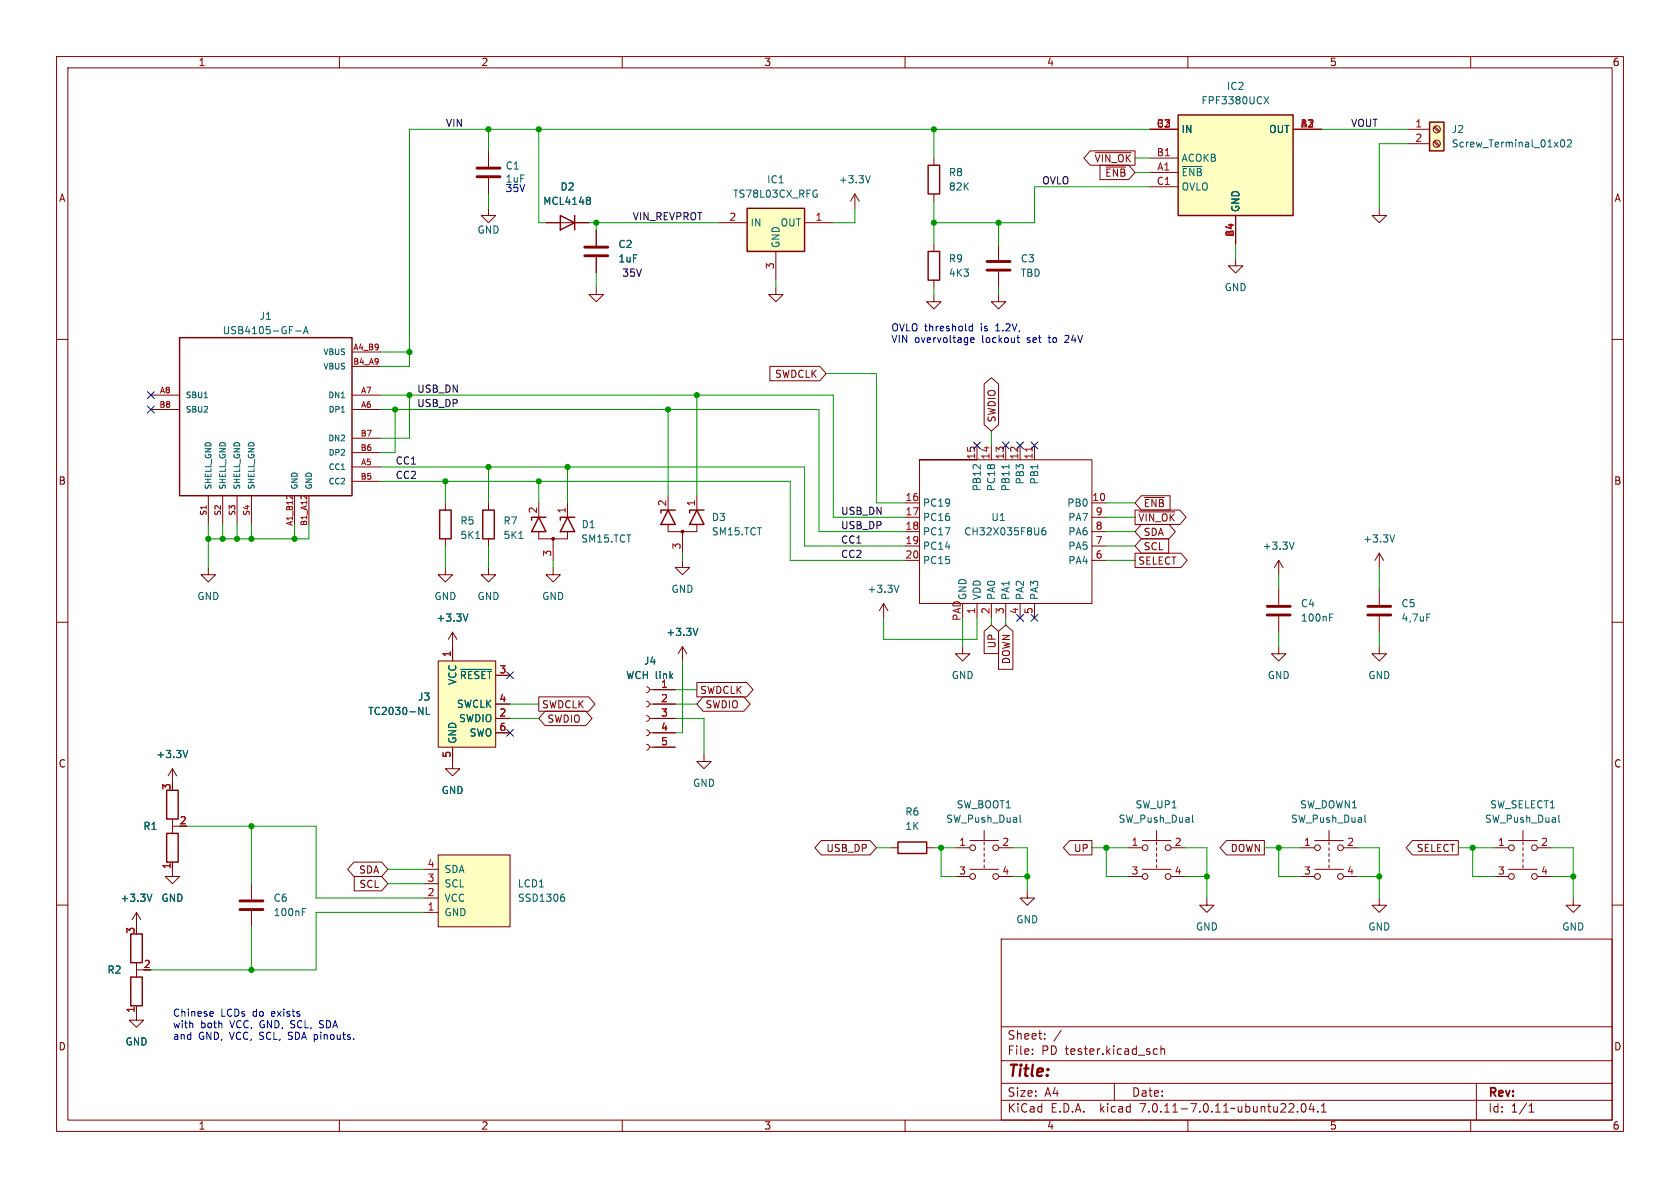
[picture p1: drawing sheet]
<svg xmlns="http://www.w3.org/2000/svg" width="297mm" height="210mm" viewBox="0 0 297 210" stroke-linecap="round" stroke-linejoin="round" font-family="sans-serif">
<g fill="none" stroke="#840000" stroke-width=".18">
<path d="M10 10h277v190h-277zM12 12h273v186h-273zM60 10v2M110 10v2M160 10v2M210 10v2M260 10v2M86.4 36.8v1.3h1.2l-1.2 1.3-1.3-1.3h1.3M86.4 26.7v2.8M86.4 31.5v2.8M96.5 39.4h7.6M127 39.4h5.1"/>
<path d="M142.2 39.4h5.1M151.1 34.3l-.7 1.3M151.1 34.3v2.5M151.1 34.3l.8 1.3M165.1 27.9v1.3M165.1 34.3v1.3M192.7 26.7h8v2.5h-8l-1.1-1.3zM193.6 27h6.4M194.5 29.2h5l1.2 1.3-1.2 1.3h-5zM195.5 29.5h3.5M203.2 30.5h5.1M203.2 22.9h5.1"/>
<path d="M203.2 27.9h5.1M203.2 33h5.1M218.4 38.1v5.1M228.6 22.9h5.1M243.8 36.8v1.3h1.3l-1.3 1.3-1.2-1.3h1.2M248.9 22.9h3.8M248.9 25.4h3.8M253.5 25.1l.8 .8M253.5 22.5l.8 .9M253.6 24.9l.9 .8M253.6 22.4l.9 .8M10 60h2"/>
<path d="M105.4 50.8v1.3h1.3l-1.3 1.2-1.3-1.2h1.3M105.4 40.6v2.8M105.4 45.5v2.8M137.2 50.8v1.3h1.2l-1.2 1.2-1.3-1.2h1.3M137.2 44.5v5M165.1 52.1v1.2h1.3l-1.3 1.3-1.3-1.3h1.3M165.1 43.2v1.3M165.1 49.5v1.3M176.5 52.1v1.2h1.3l-1.3 1.3-1.2-1.3h1.2M176.5 43.2v2.8M176.5 48v2.8M218.4 45.7v1.3h1.3l-1.3 1.3-1.2-1.3h1.2"/>
<path d="M285 60h2M26.7 72.4h5M26.7 69.9h5M62.2 62.2h5.1M62.2 72.4h5.1M62.2 69.9h5.1M62.2 64.8h5.1M62.2 77.5h5.1M136.1 64.8h8.8l1.1 1.2-1.1 1.3h-8.8zM172.7 78.7v2.6h-10.1v25.4h30.4v-25.4h-30.4M174 67.9l1.3-1.1 1.2 1.1v7.2l-1.2 1.1-1.3-1.1zM175.3 78.7v2.6"/>
<path d="M177.8 78.7v2.6M180.3 78.7v2.6M182.9 78.7v2.6M36.8 87.6v5.1M39.4 87.6v5.1M41.9 87.6v5.1M44.4 87.6v5.1M52.1 87.6v5.1M54.6 87.6v5.1M62.2 82.6h5.1M62.2 85.1h5.1M62.2 80h5.1"/>
<path d="M78.7 88.9v1.3M78.7 95.3v1.2M86.4 88.9v1.3M86.4 95.3v1.2M95.2 94v1.3h5.1v-1.3M95.2 88.9v2.5M97.8 95.3v3.8M100.3 88.9v2.5M118.1 92.7v1.3h5.1v-1.3M118.1 87.6v2.6M120.6 99.1v1.2h1.3l-1.3 1.3-1.2-1.3h1.2M120.6 94v3.8"/>
<path d="M123.2 87.6v2.6M160 88.9h2.6M160 91.4h2.6M160 94h2.6M160 96.5h2.6M160 99.1h2.6M193 88.9h2.6M193 91.4h2.6M193 94h2.6M193 96.5h2.6M193 99.1h2.6M200.7 97.8h8.1l1.1 1.3-1.1 1.2h-8.1z"/>
<path d="M200.7 90.2h7.9l1.1 1.2-1.1 1.3h-7.9zM201.4 90.5h6.3M201.8 95.2h4.8v2.6h-4.8l-1.1-1.3zM201.8 92.7h4.9l1.1 1.3-1.1 1.3h-4.9l-1.1-1.3zM201.8 87.6h5.1v2.6h-5.1l-1.1-1.3zM202.3 87.9h3.5M226.1 99.1l-.8 1.2M226.1 99.1v2.5M226.1 99.1l.7 1.2M243.8 97.8l-.7 1.3M243.8 97.8v2.5M243.8 97.8l.8 1.3"/>
<path d="M10 110h2M36.8 100.3v1.3h1.3l-1.3 1.3-1.2-1.3h1.2M77.5 116.8h10.1v15.3h-10.1zM78.7 100.3v1.3h1.3l-1.3 1.3-1.2-1.3h1.2M80 111.8l-.8 1.2M80 111.8v5M80 111.8l.8 1.2M86.4 100.3v1.3h1.2l-1.2 1.3-1.3-1.3h1.3M87.6 119.4h2.6M97.8 100.3v1.3h1.3l-1.3 1.3-1.3-1.3h1.3M120.6 114.3l.8 1.3M120.6 114.3v2.5"/>
<path d="M120.6 114.3l-.7 1.3M156.2 106.7l-.8 1.3M156.2 106.7v2.5M156.2 106.7l.8 1.3M170.2 114.3v1.3h1.2l-1.2 1.2-1.3-1.2h1.3M172.7 106.7v2.5M174 111.6l1.3-1.1 1.2 1.1v3.9h-2.5zM175.3 106.7v2.5M176.5 111.6l1.3-1.1 1.3 1.1v6.7h-2.6zM177.8 106.7v2.5M180.3 106.7v2.5M182.9 106.7v2.5"/>
<path d="M226.1 114.3v1.3h1.2l-1.2 1.2-1.3-1.2h1.3M226.1 104.1v2.8M226.1 109v2.8M243.8 114.3v1.3h1.3l-1.3 1.2-1.2-1.2h1.2M243.8 104.1v2.8M243.8 109v2.8M285 110h2M30.5 135.9l-.8 1.3M30.5 135.9v2.5M30.5 135.9l.7 1.3M80 132.1v3.8h1.3l-1.3 1.3-1.3-1.3h1.3M87.6 129.5h2.6"/>
<path d="M87.6 127h2.6M87.6 124.5h2.6M95.2 123.2h8.9l1.1 1.3-1.1 1.2h-8.9zM96.4 125.7h7.2l1.1 1.3-1.1 1.3h-7.2l-1.2-1.3zM114.3 131.6l.4 .1 .1 .4-.2 .4-.3 .1M114.3 129l.4 .2 .1 .4-.2 .3-.3 .1M114.3 126.5l.4 .1 .1 .4-.2 .4-.3 .1M114.3 124l.4 .1 .1 .4-.2 .3-.3 .2M114.3 121.4l.4 .2 .1 .3-.2 .4-.3 .1M114.8 132.1h4.6M114.8 129.5h4.6M114.8 127h4.6"/>
<path d="M114.8 124.5h4.6M114.8 121.9h4.6M123.2 120.6h8.8l1.1 1.3-1.1 1.3h-8.8zM124.3 123.2h7.2l1.1 1.3-1.1 1.2h-7.2l-1.1-1.2zM124.5 133.4v1.2h-1.3l1.3 1.3 1.2-1.3h-1.2M10 160h2M30.5 152.4v2.5h1.2l-1.2 1.3-1.3-1.3h1.3M30.5 146.1h2.5M30.5 144.8v2.5M44.4 156.2v2.8M62.6 152.4h4.9l1.1 1.3-1.1 1.2h-4.9l-1.1-1.2zM62.6 154.9h4.9l1.1 1.3-1.1 1.3h-4.9z"/>
<path d="M74.9 153.7h2.6M74.9 158.8h2.6M74.9 156.2h2.6M77.5 151.1h12.7v12.7h-12.7zM145.2 148.6h8.6l1.1 1.3-1.1 1.2h-8.6l-1.1-1.2zM157.5 149.9h1.2M163.8 149.9h1.3M168.9 149.9h2.5M168.9 154.9h2.5M171.4 153.7h5.1M171.4 148.6h5.1M174 146.8v1.8"/>
<path d="M174 148.8v.6M174 149.9v.5M174 150.9v.5M174 151.9v.5M174 152.9v.5M176.5 149.9h2.6M176.5 154.9h2.6M181.6 157.5v1.3h1.3l-1.3 1.2-1.3-1.2h1.3M189.1 148.6h3.9v2.5h-3.9l-1.1-1.2zM199.4 149.9h2.5M199.4 154.9h2.5M201.9 153.7h5.1"/>
<path d="M201.9 148.6h5.1M204.5 146.8v1.8M204.5 148.8v.6M204.5 149.9v.5M204.5 150.9v.5M204.5 151.9v.5M204.5 152.9v.5M207 149.9h2.5M207 154.9h2.5M213.4 158.8v1.2h1.2l-1.2 1.3-1.3-1.3h1.3M216.8 148.6h6.7v2.5h-6.7l-1.1-1.2zM229.9 149.9h2.5"/>
<path d="M229.9 154.9h2.5M232.4 153.7h5.1M232.4 148.6h5.1M234.9 146.8v1.8M234.9 148.8v.6M234.9 149.9v.5M234.9 150.9v.5M234.9 151.9v.5M234.9 152.9v.5M237.5 149.9h2.5M237.5 154.9h2.5M243.8 158.8v1.2h1.3l-1.3 1.3-1.2-1.3h1.2"/>
<path d="M249.7 148.6h8.1v2.5h-8.1l-1.1-1.2zM264.2 149.9h2.5M264.2 154.9h2.5M266.7 153.7h5.1M266.7 148.6h5.1M269.2 146.8v1.8M269.2 148.8v.6M269.2 149.9v.5M269.2 150.9v.5M269.2 151.9v.5M269.2 152.9v.5M271.8 149.9h2.5"/>
<path d="M271.8 154.9h2.5M278.1 158.8v1.2h1.3l-1.3 1.3-1.2-1.3h1.2M285 160h2M24.1 177.8v2.5h1.3l-1.3 1.3-1.2-1.3h1.2M24.1 161.3l-.7 1.3M24.1 161.3v2.5M24.1 161.3l.8 1.3M24.1 171.5h2.6M24.1 170.2v2.5M44.4 161v2.8M74.9 161.3h2.6M177 166h108v32h-108z"/>
<path d="M60 198v2M110 198v2M160 198v2M177 194.5h108M177 191.5h108M177 187.5h108M177 181.5h108M182.5 186.3v.1M182.5 185.5v.1M184.7 183.6v.1M184.7 182.8v.1M187.6 182.1l-1.3 2"/>
<path d="M197 191.5v3M204 186.3h.6M204 185.5h.6M205.2 185.5l.3-.1 .3 .1 .1 .9M205.2 184.9v1.5M210 198v2M229.4 196.5v.1M230.2 195.2l.2-.1a.81 .81 0 0 1 .6 .6 .81 .81 0 0 1-.3 .8l-.2 .1a.81 .81 0 0 1-.3-1.4zM231.8 195l-.3 1.1h.9M232.2 195.6v1M233 196.5v.1M233.6 196.6h.9"/>
<path d="M233.6 195.5l.4-.4v1.5M260 198v2M261 191.5v6.5M270.3 196.6h.9M270.3 195.5l.4-.4v1.5"/>
<circle cx="254" cy="25.4" r=".63"/>
<circle cx="254" cy="22.9" r=".63"/>
<circle cx="172" cy="154.9" r=".51"/>
<circle cx="172" cy="149.9" r=".51"/>
<circle cx="176" cy="154.9" r=".51"/>
<circle cx="176" cy="149.9" r=".51"/>
<circle cx="202.4" cy="154.9" r=".51"/>
<circle cx="202.4" cy="149.9" r=".51"/>
<circle cx="206.5" cy="154.9" r=".51"/>
<circle cx="206.5" cy="149.9" r=".51"/>
<circle cx="232.9" cy="149.9" r=".51"/>
<circle cx="232.9" cy="154.9" r=".51"/>
<circle cx="237" cy="154.9" r=".51"/>
<circle cx="237" cy="149.9" r=".51"/>
<circle cx="267.2" cy="154.9" r=".51"/>
<circle cx="267.2" cy="149.9" r=".51"/>
<circle cx="271.3" cy="154.9" r=".51"/>
<circle cx="271.3" cy="149.9" r=".51"/>
</g>
<g fill="none" stroke="#006464" stroke-width=".18">
<path d="M223.5 17.1l.8 1.3M224.3 17.1l-.8 1.3M104.1 34.9l.3 .2-.3 .3 .3 .3v.2l-.3 .2M144.2 34.3h.3v.4l-.3 .2M144.3 33.6l.1 .1M153.9 31.1l-.5 1.2M209 29.4h3.5M276 24.8l.2-.1a.68 .68 0 0 1 .4 .6 .68 .68 0 0 1-.4 .7l-.2-.1-.1-.4zM277.1 24.8l.5-.1 .2 .4-.8 .9h.8M52.3 58.5h.9M53.6 59l.5-1.3 .4 1.3M53.8 58.6h.6"/>
<path d="M36.1 70.3h.6M84.1 95.2h.7M91.7 95.2h.8M178.4 82.1v.8M184.8 93.3l-.4 .1a.86 .86 0 0 0 0 1.2l.4-.2 .1-.4-.2-.2h-.4l-.1 .2M228.8 95.8l-.4 1.3M246.6 94.6l-.5 1.2M81.4 118.3h5.5M82.7 108.5l-.4 1.3M123.4 111.1l-.5 1.2M158.9 103.4l-.4 1.3M235.1 108.5h.6"/>
<path d="M235.1 109.1h.4M252.2 108.5h.6M33.2 132.7l-.4 1.2M74 125l.8 1.3v-1.3M75.4 125v1.3h.6M26.9 158.1l-.5 1.2M99.4 158.5l.3 .1 .1 .2v.4l-.4 .1M99.5 158.1h.2M180.3 144.1v1.1l.2 .2M210.8 144.1v1.1l.2 .2M241.3 144.1v1.1l.2 .2M275.6 144.1v1.1l.2 .2"/>
<path d="M53.5 161.2h.4M53.5 160.6h.6"/>
</g>
<g fill="none" stroke="#840000" stroke-width=".25">
<path d="M99.1 38.1l2.5 1.3-2.5 1.2zM101.6 38.1v2.5M132.1 36.8h10.1v7.7h-10.1zM164.1 29.2h2v5.1h-2zM208.3 20.3h20.3v17.8h-20.3zM252.7 21.6h2.6v5.1h-2.6zM31.7 59.7h30.5v27.9h-30.5zM164.1 44.5h2v5h-2zM77.7 90.2h2.1v5.1h-2.1zM85.3 90.2h2.1v5.1h-2.1zM95.2 91.4l1.3 2.6h-2.5zM96.5 91.4h-2.5v.5"/>
<path d="M100.3 91.4l1.3 2.6h-2.5zM101.6 91.4h-2.5v.5M118.1 90.2l1.3 2.5h-2.6zM119.4 90.2h-2.6v.5M123.2 90.2l1.3 2.5h-2.6zM124.5 90.2h-2.6v.5M29.5 139.7h2v5.1h-2zM29.5 147.3h2v5.1h-2zM158.7 148.8h5.1v2.1h-5.1zM23.1 172.7h2v5.1h-2zM23.1 165.1h2v5.1h-2z"/>
</g>
<path d="M84.3 31.2h4.1M84.3 29.7h4.1M103.4 45.2h4M103.4 43.7h4M174.5 47.8h4.1M174.5 46.2h4.1M224 108.7h4.1M224 107.2h4.1M241.8 108.7h4.1M241.8 107.2h4.1M42.4 159.3h4.1M42.4 160.8h4.1" fill="none" stroke="#840000" stroke-width=".51"/>
<path d="M182.5 79v.8M50.8 87.6h.3M51.7 87.6v.6M53.3 87.6h.3M54.2 87.6v.6" fill="none" stroke="#a90000" stroke-width=".18"/>
<g fill="#ffffc2" stroke="#ffffc2" stroke-width=".18">
<path d="M132.1 36.8h10.1v7.7h-10.1z"/>
<path d="M208.3 20.3h20.3v17.8h-20.3z"/>
<path d="M252.7 21.6h2.6v5.1h-2.6z"/>
<path d="M77.5 151.1h12.7v12.7h-12.7z"/>
<path d="M77.5 116.8h10.1v15.3h-10.1z"/>
</g>
<g fill="#840000" stroke="#840000" stroke-width=".18">
<circle cx="120.6" cy="94" r=".25"/>
<circle cx="97.8" cy="95.2" r=".25"/>
</g>
<path d="M171.9 57.2v1.3M171.9 57.7h-.3l-.3 .2 .1 .5h.5M179.8 59.7h.5M180 59.3v1.1l.3 .1M188.4 59.3l-.2 .1M188.9 59.8l-.7 .7h.8M171.6 60.1l.6-.1v-.2l-.4-.1-.2 .2 .1 .6h.5M37.3 178.8l.4 .1v.2l-.6 .1M37.7 179.6h-.4M56.5 181.6l.1 .1M56.7 180.4l-.2 .3 .2 .3" fill="none" stroke="#0000c2" stroke-width=".18"/>
<g fill="none" stroke="#009600" stroke-width=".18">
<path d="M86.4 22.9v3.8M86.4 34.3v2.5M95.2 22.9v16.5h1.3M104.1 39.4h22.9M105.4 39.4v1.2M151.1 36.8v2.6h-3.8M165.1 22.9v5M165.1 35.6v7.6M176.5 39.4v3.8M200.7 30.5h2.5M200.7 27.9h2.5M203.2 33h-20.3v6.4h-17.8"/>
<path d="M203.2 22.9h-130.8v41.9h-5.1M233.7 22.9h15.2M248.9 25.4h-5.1v11.4M105.4 48.3v2.5M137.2 49.5v1.3M165.1 50.8v1.3M176.5 50.8v1.3M218.4 43.2v2.5M67.3 72.4h77.5v21.6h15.2M67.3 69.9h80v21.5h12.7M67.3 62.2h5.1M69.8 72.4v7.6h-2.5"/>
<path d="M72.4 69.9v7.6h-5.1M118.1 72.4v15.2M123.2 69.9v17.7M146 66h8.9v22.9h5.1M175.3 76.2v2.5M36.8 92.7v7.6M39.4 92.7v2.6M41.9 92.7v2.6M44.4 92.7v2.6M52.1 92.7v2.6M54.6 92.7v2.6h-17.8M67.3 82.6h74.9v13.9h17.8"/>
<path d="M67.3 85.1h72.4v14h20.3M78.7 85.1v3.8M78.7 96.5v3.8M86.4 82.6v6.3M86.4 96.5v3.8M95.2 85.1v3.8M97.8 99.1v1.2M100.3 82.6v6.3M120.6 97.8v1.3M195.6 96.5h5.1M195.6 91.4h5.1M195.6 99.1h5.1"/>
<path d="M195.6 94h5.1M195.6 88.9h5.1M120.6 116.8v12.7h-1.2M156.2 109.2v3.8h16.5v-3.8M170.2 109.2v5.1M175.3 109.2v1.3M177.8 109.2v1.3M226.1 101.6v2.5M226.1 111.8v2.5M243.8 100.3v3.8M243.8 111.8v2.5M90.2 127h5"/>
<path d="M90.2 124.5h5M119.4 127h5.1v6.4M119.4 124.5h3.8M119.4 121.9h3.8M33 146.1h22.9v12.7h19M44.4 146.1v10.1M68.6 156.2h6.3M68.6 153.7h6.3M154.9 149.9h2.6M165.1 149.9h3.8M166.4 149.9v5h2.5M179.1 149.9h2.5v7.6"/>
<path d="M179.1 154.9h2.5M193 149.9h6.4M195.6 149.9v5h3.8M209.5 149.9h3.9v8.9M209.5 154.9h3.9M223.5 149.9h6.4M226.1 149.9v5h3.8M240 149.9h3.8v8.9M240 154.9h3.8M257.8 149.9h6.4M260.3 149.9v5h3.9M274.3 149.9h3.8v8.9"/>
<path d="M274.3 154.9h3.8M44.4 163.8v7.7M74.9 161.3h-19v10.2h-29.2"/>
</g>
<g fill="none" stroke="#000084" stroke-width=".18">
<path d="M26.1 69.2l1.2 1.3M26.1 71.8l1.2 1.2M27.3 69.2l-1.2 1.3M27.3 71.8l-1.2 1.2M172.1 78.1l1.2 1.2M173.3 78.1l-1.2 1.2M177.2 78.1l1.2 1.2M178.4 78.1l-1.2 1.2M179.7 78.1l1.2 1.2M180.9 78.1l-1.2 1.2M182.3 78.1l1.2 1.2M183.5 78.1l-1.2 1.2"/>
<path d="M89.6 118.8l1.2 1.2M90.8 118.8l-1.2 1.2M179.7 108.6l1.2 1.2M180.9 108.6l-1.2 1.2M182.3 108.6l1.2 1.2M183.5 108.6l-1.2 1.2M89.6 128.9l1.2 1.2M90.8 128.9l-1.2 1.2"/>
</g>
<g fill="#009600" stroke="#009600" stroke-width=".18">
<circle cx="39.4" cy="95.3" r=".46"/>
<circle cx="36.8" cy="95.3" r=".46"/>
<circle cx="86.4" cy="82.6" r=".46"/>
<circle cx="95.2" cy="85.1" r=".46"/>
<circle cx="118.1" cy="72.4" r=".46"/>
<circle cx="100.3" cy="82.6" r=".46"/>
<circle cx="105.4" cy="39.4" r=".46"/>
<circle cx="123.2" cy="69.9" r=".46"/>
<circle cx="95.2" cy="22.9" r=".46"/>
<circle cx="86.4" cy="22.9" r=".46"/>
<circle cx="69.8" cy="72.4" r=".46"/>
<circle cx="72.4" cy="69.9" r=".46"/>
<circle cx="44.4" cy="95.3" r=".46"/>
<circle cx="52.1" cy="95.3" r=".46"/>
<circle cx="41.9" cy="95.3" r=".46"/>
<circle cx="72.4" cy="62.2" r=".46"/>
<circle cx="78.7" cy="85.1" r=".46"/>
<circle cx="44.4" cy="171.5" r=".46"/>
<circle cx="44.4" cy="146.1" r=".46"/>
<circle cx="176.5" cy="39.4" r=".46"/>
<circle cx="260.3" cy="149.9" r=".46"/>
<circle cx="213.4" cy="154.9" r=".46"/>
<circle cx="278.1" cy="154.9" r=".46"/>
<circle cx="243.8" cy="154.9" r=".46"/>
<circle cx="226.1" cy="149.9" r=".46"/>
<circle cx="165.1" cy="22.9" r=".46"/>
<circle cx="165.1" cy="39.4" r=".46"/>
<circle cx="195.6" cy="149.9" r=".46"/>
<circle cx="181.6" cy="154.9" r=".46"/>
<circle cx="166.4" cy="149.9" r=".46"/>
</g>
<text font-size="2.8" fill="#840000" x="178" y="190.9">Title:</text>
<g font-size="2.1" fill="#840000">
<text x="178" y="184">Sheet:</text>
<text x="178" y="186.7">File:</text>
<text x="184.1" y="186.7">PD tester.kicad_sch</text>
<text x="178" y="196.9">KiCad</text>
<text x="178" y="194.1">Size:</text>
<text x="184.7" y="194.1">A4</text>
<text x="185.7" y="196.9">E.D.A.</text>
<text x="194.6" y="196.9">kicad</text>
<text x="200" y="194.1">Date:</text>
<text x="201.8" y="196.9">7.0.11-7.0.11~ubuntu22.04.1</text>
<text x="263" y="194.3">Rev:</text>
<text x="263" y="196.9">Id:</text>
<text x="267.1" y="196.9">1/1</text>
</g>
<g font-size="1.8" fill="#840000">
<text x="35" y="11.9">1</text>
<text x="85" y="11.9">2</text>
<text x="135" y="11.9">3</text>
<text x="185" y="11.9">4</text>
<text x="235" y="11.9">5</text>
<text x="285" y="11.9">6</text>
<text x="193.4" y="28.9">~{VIN_OK}</text>
<text x="10.3" y="35.9">A</text>
<text x="195.3" y="31.4">~{ENB}</text>
<text x="285.3" y="35.9">A</text>
<text x="136.9" y="67">SWDCLK</text>
<text x="176.2" y="74.8" transform="rotate(-90 176.2 74.8)">SWDIO</text>
<text x="10.3" y="85.9">B</text>
<text x="202.1" y="89.9">~{ENB}</text>
<text x="285.3" y="85.9">B</text>
<text x="201.1" y="92.4">~{VIN_OK}</text>
<text x="202.1" y="94.9">SDA</text>
<text x="201.1" y="100">SELECT</text>
<text x="202.1" y="97.5">SCL</text>
<text x="176.2" y="114.7" transform="rotate(-90 176.2 114.7)">UP</text>
<text x="178.8" y="117.5" transform="rotate(-90 178.8 117.5)">DOWN</text>
<text x="95.7" y="125.4">SWDCLK</text>
<text x="123.7" y="122.9">SWDCLK</text>
<text x="124.6" y="125.4">SWDIO</text>
<text x="96.7" y="128">SWDIO</text>
<text x="10.3" y="135.9">C</text>
<text x="285.3" y="135.9">C</text>
<text x="63.4" y="154.6">SDA</text>
<text x="146" y="150.8">USB_DP</text>
<text x="189.8" y="150.8">UP</text>
<text x="217.5" y="150.8">DOWN</text>
<text x="250.4" y="150.8">SELECT</text>
<text x="63.4" y="157.2">SCL</text>
<text x="10.3" y="185.9">D</text>
<text x="285.3" y="185.9">D</text>
<text x="35" y="199.9">1</text>
<text x="85" y="199.9">2</text>
<text x="135" y="199.9">3</text>
<text x="185" y="199.9">4</text>
<text x="235" y="199.9">5</text>
<text x="285" y="199.9">6</text>
</g>
<g font-size="1.8" fill="#006464">
<text x="216.8" y="16.1">IC2</text>
<text x="208.8" y="23.7">IN</text>
<text x="212.3" y="18.6">FPF3380UCX</text>
<text x="224.3" y="23.7">OUT</text>
<text x="256.6" y="23.7">J2</text>
<text x="208.8" y="28.8">ACOKB</text>
<text x="256.6" y="26.3">Screw_Terminal_01x02</text>
<text x="89.3" y="30.2">C1</text>
<text x="99" y="33.9">D2</text>
<text x="129.5" y="35.2">TS78L03CX_RFG</text>
<text x="135.5" y="32.6">IC1</text>
<text x="148.2" y="32.6">+3.3V</text>
<text x="167.6" y="31.3">R8</text>
<text x="167.6" y="33.9">82K</text>
<text x="208.8" y="31.3">~{ENB}</text>
<text x="208.8" y="33.9">OVLO</text>
<text x="84.3" y="41.5">GND</text>
<text x="95.9" y="36.4">MCL4148</text>
<text x="132.6" y="40.2">IN</text>
<text x="137.9" y="40.2">OUT</text>
<text x="219.3" y="37.6" transform="rotate(-90 219.3 37.6)">GND</text>
<text x="109.2" y="44">C2</text>
<text x="109.2" y="46.6">1uF</text>
<text x="138" y="43.9" transform="rotate(-90 138 43.9)">GND</text>
<text x="167.6" y="46.6">R9</text>
<text x="180.3" y="46.6">C3</text>
<text x="167.6" y="49.1">4K3</text>
<text x="180.3" y="49.1">TBD</text>
<text x="216.4" y="51.7">GND</text>
<text x="39.3" y="59.3">USB4105-GF-A</text>
<text x="45.8" y="56.7">J1</text>
<text x="163.1" y="89.8">PC19</text>
<text x="173.6" y="87" transform="rotate(-90 173.6 87)">PB12</text>
<text x="176.1" y="87" transform="rotate(-90 176.1 87)">PC18</text>
<text x="178.7" y="87" transform="rotate(-90 178.7 87)">PB11</text>
<text x="181.2" y="85.7" transform="rotate(-90 181.2 85.7)">PB3</text>
<text x="183.7" y="85.7" transform="rotate(-90 183.7 85.7)">PB1</text>
<text x="188.6" y="89.8">PB0</text>
<text x="81.3" y="92.9">R5</text>
<text x="81.3" y="95.5">5K1</text>
<text x="88.9" y="92.9">R7</text>
<text x="88.9" y="95.5">5K1</text>
<text x="102.7" y="93.6">D1</text>
<text x="125.7" y="92.3">D3</text>
<text x="125.7" y="94.8">SM15.TCT</text>
<text x="163.1" y="92.3">PC16</text>
<text x="163.1" y="94.8">PC17</text>
<text x="170.4" y="94.8">CH32X035F8U6</text>
<text x="175.2" y="92.3">U1</text>
<text x="188.8" y="94.8">PA6</text>
<text x="188.8" y="92.3">PA7</text>
<text x="102.7" y="96.1">SM15.TCT</text>
<text x="163.1" y="97.4">PC14</text>
<text x="163.1" y="99.9">PC15</text>
<text x="188.8" y="99.9">PA4</text>
<text x="188.8" y="97.4">PA5</text>
<text x="223.1" y="97.4">+3.3V</text>
<text x="240.9" y="96.1">+3.3V</text>
<text x="34.8" y="106.3">GND</text>
<text x="76.7" y="106.3">GND</text>
<text x="84.3" y="106.3">GND</text>
<text x="95.8" y="106.3">GND</text>
<text x="118.6" y="105">GND</text>
<text x="153.3" y="105">+3.3V</text>
<text x="171" y="106.2" transform="rotate(-90 171 106.2)">GND</text>
<text x="173.6" y="106.2" transform="rotate(-90 173.6 106.2)">VDD</text>
<text x="176.1" y="106.2" transform="rotate(-90 176.1 106.2)">PA0</text>
<text x="178.7" y="106.2" transform="rotate(-90 178.7 106.2)">PA1</text>
<text x="181.2" y="106.2" transform="rotate(-90 181.2 106.2)">PA2</text>
<text x="183.7" y="106.2" transform="rotate(-90 183.7 106.2)">PA3</text>
<text x="229.9" y="107.5">C4</text>
<text x="247.7" y="107.5">C5</text>
<text x="77.1" y="110.1">+3.3V</text>
<text x="117.7" y="112.6">+3.3V</text>
<text x="229.9" y="110.1">100nF</text>
<text x="247.7" y="110.1">4,7uF</text>
<text x="113.7" y="117.7">J4</text>
<text x="73.8" y="124.1">J3</text>
<text x="80.7" y="125.3">SWCLK</text>
<text x="80.9" y="121.2" transform="rotate(-90 80.9 121.2)">VCC</text>
<text x="81.2" y="120.2">~{RESET}</text>
<text x="110.6" y="120.2">WCH link</text>
<text x="168.1" y="120.2">GND</text>
<text x="224" y="120.2">GND</text>
<text x="241.8" y="120.2">GND</text>
<text x="65" y="126.6">TC2030-NL</text>
<text x="80.9" y="131.6" transform="rotate(-90 80.9 131.6)">GND</text>
<text x="81.1" y="127.9">SWDIO</text>
<text x="82.9" y="130.4">SWO</text>
<text x="27.5" y="134.2">+3.3V</text>
<text x="78" y="140.6">GND</text>
<text x="122.4" y="139.3">GND</text>
<text x="169" y="143.1">SW_BOOT1</text>
<text x="200.6" y="143.1">SW_UP1</text>
<text x="229.7" y="143.1">SW_DOWN1</text>
<text x="263.3" y="143.1">SW_SELECT1</text>
<text x="25.2" y="146.9">R1</text>
<text x="159.9" y="144.4">R6</text>
<text x="159.9" y="146.9">1K</text>
<text x="167.2" y="145.6">SW_Push_Dual</text>
<text x="197.7" y="145.6">SW_Push_Dual</text>
<text x="228.1" y="145.6">SW_Push_Dual</text>
<text x="262.4" y="145.6">SW_Push_Dual</text>
<text x="78.5" y="154.5">SDA</text>
<text x="21.2" y="159.6">+3.3V</text>
<text x="28.4" y="159.6">GND</text>
<text x="48.3" y="159.6">C6</text>
<text x="78.5" y="159.6">VCC</text>
<text x="78.5" y="157.1">SCL</text>
<text x="91.4" y="157.1">LCD1</text>
<text x="91.4" y="159.6">SSD1306</text>
<text x="48.3" y="162.2">100nF</text>
<text x="78.5" y="162.2">GND</text>
<text x="179.6" y="163.4">GND</text>
<text x="211.3" y="164.7">GND</text>
<text x="241.8" y="164.7">GND</text>
<text x="276.1" y="164.7">GND</text>
<text x="18.9" y="172.3">R2</text>
<text x="22.1" y="185">GND</text>
</g>
<g font-size="1.8" fill="#0f0f0f">
<text x="78.7" y="22.5">VIN</text>
<text x="238.8" y="22.5">VOUT</text>
<text x="184.1" y="32.7">OVLO</text>
<text x="111.8" y="39">VIN_REVPROT</text>
<text x="73.7" y="69.5">USB_DN</text>
<text x="73.7" y="72">USB_DP</text>
<text x="69.8" y="82.2">CC1</text>
<text x="69.8" y="84.7">CC2</text>
<text x="148.6" y="93.6">USB_DP</text>
<text x="148.6" y="91.1">USB_DN</text>
<text x="148.6" y="96.2">CC1</text>
<text x="148.6" y="98.7">CC2</text>
</g>
<g font-size="1.8" fill="#a90000">
<text x="204.4" y="22.6">B3</text>
<text x="205.7" y="22.6">3</text>
<text x="229.8" y="22.6">B2</text>
<text x="231.1" y="22.6">3</text>
<text x="250.1" y="22.6">1</text>
<text x="204.4" y="27.7">B1</text>
<text x="250.1" y="25.1">2</text>
<text x="204.4" y="32.8">C1</text>
<text x="204.5" y="30.2">A1</text>
<text x="128.8" y="39.1">2</text>
<text x="144.1" y="39.1">1</text>
<text x="218.2" y="42" transform="rotate(-90 218.2 42)">B4</text>
<text x="136.9" y="47.7" transform="rotate(-90 136.9 47.7)">3</text>
<text x="172.5" y="81.3" transform="rotate(-90 172.5 81.3)">15</text>
<text x="175" y="81.3" transform="rotate(-90 175 81.3)">14</text>
<text x="177.5" y="81.3" transform="rotate(-90 177.5 81.3)">13</text>
<text x="180.1" y="81.3" transform="rotate(-90 180.1 81.3)">12</text>
<text x="182.6" y="81.3" transform="rotate(-90 182.6 81.3)">11</text>
<text x="117.9" y="89.6" transform="rotate(-90 117.9 89.6)">2</text>
<text x="122.9" y="89.6" transform="rotate(-90 122.9 89.6)">1</text>
<text x="160" y="88.6">16</text>
<text x="193" y="88.6">10</text>
<text x="95" y="90.9" transform="rotate(-90 95 90.9)">2</text>
<text x="100.1" y="90.9" transform="rotate(-90 100.1 90.9)">1</text>
<text x="160" y="91.2">17</text>
<text x="160" y="93.7">18</text>
<text x="193.6" y="93.7">8</text>
<text x="193.6" y="91.2">9</text>
<text x="97.5" y="98.5" transform="rotate(-90 97.5 98.5)">3</text>
<text x="120.4" y="97.2" transform="rotate(-90 120.4 97.2)">3</text>
<text x="160" y="96.3">19</text>
<text x="160" y="98.8">20</text>
<text x="193.6" y="98.8">6</text>
<text x="193.6" y="96.3">7</text>
<text x="169.9" y="109.9" transform="rotate(-90 169.9 109.9)">PAD</text>
<text x="172.5" y="108.7" transform="rotate(-90 172.5 108.7)">1</text>
<text x="175" y="108.7" transform="rotate(-90 175 108.7)">2</text>
<text x="177.5" y="108.7" transform="rotate(-90 177.5 108.7)">3</text>
<text x="180.1" y="108.7" transform="rotate(-90 180.1 108.7)">4</text>
<text x="182.6" y="108.7" transform="rotate(-90 182.6 108.7)">5</text>
<text x="79.8" y="116.3" transform="rotate(-90 79.8 116.3)">1</text>
<text x="88.2" y="119.1">3</text>
<text x="88.2" y="124.2">4</text>
<text x="116.8" y="121.7">1</text>
<text x="116.8" y="124.2">2</text>
<text x="88.2" y="126.7">2</text>
<text x="88.2" y="129.3">6</text>
<text x="116.8" y="126.7">3</text>
<text x="116.8" y="129.3">4</text>
<text x="116.8" y="131.8">5</text>
<text x="79.8" y="134.1" transform="rotate(-90 79.8 134.1)">5</text>
<text x="30.2" y="139.8" transform="rotate(-90 30.2 139.8)">3</text>
<text x="31.7" y="145.8">2</text>
<text x="169.5" y="149.6">1</text>
<text x="177.1" y="149.6">2</text>
<text x="200" y="149.6">1</text>
<text x="207.6" y="149.6">2</text>
<text x="230.4" y="149.6">1</text>
<text x="238.1" y="149.6">2</text>
<text x="264.7" y="149.6">1</text>
<text x="272.3" y="149.6">2</text>
<text x="30.2" y="153.7" transform="rotate(-90 30.2 153.7)">1</text>
<text x="75.5" y="156">3</text>
<text x="75.5" y="153.4">4</text>
<text x="169.5" y="154.7">3</text>
<text x="177.1" y="154.7">4</text>
<text x="200" y="154.7">3</text>
<text x="207.6" y="154.7">4</text>
<text x="230.4" y="154.7">3</text>
<text x="238.1" y="154.7">4</text>
<text x="264.7" y="154.7">3</text>
<text x="272.3" y="154.7">4</text>
<text x="75.5" y="161">1</text>
<text x="75.5" y="158.5">2</text>
<text x="23.9" y="165.2" transform="rotate(-90 23.9 165.2)">3</text>
<text x="25.3" y="171.2">2</text>
<text x="23.9" y="179.1" transform="rotate(-90 23.9 179.1)">1</text>
</g>
<g font-size="1.8" fill="#0000c2">
<text x="89.3" y="34">35V</text>
<text x="89.3" y="32.5">1uF</text>
<text x="157.5" y="58.7">OVLO threshold</text>
<text x="173.5" y="58.7">is</text>
<text x="176.3" y="58.7">1.2V,</text>
<text x="157.5" y="60.7">VIN</text>
<text x="161.7" y="60.7">overvoltage</text>
<text x="173.7" y="60.7">lockout</text>
<text x="181.9" y="60.7">set</text>
<text x="185.9" y="60.7">to</text>
<text x="188.9" y="60.7">24V</text>
<text x="30.5" y="179.8">Chinese</text>
<text x="39" y="179.8">LCDs</text>
<text x="44.8" y="179.8">do</text>
<text x="48.3" y="179.8">exists</text>
<text x="30.5" y="181.9">with</text>
<text x="30.5" y="183.9">and</text>
<text x="35.1" y="183.9">GND, VCC, SCL,</text>
<text x="35.5" y="181.9">both</text>
<text x="40.8" y="181.9">VCC, GND, SCL,</text>
<text x="51.4" y="183.9">SDA pinouts.</text>
<text x="57.1" y="181.9">SDA</text>
</g>
<text font-size="1.8" fill="#840084" x="109.9" y="49.1">35V</text>
<g font-size="1.4" fill="#006464">
<text x="57" y="63">VBUS</text>
<text x="57" y="65.5">VBUS</text>
<text x="32.8" y="70.6">SBU1</text>
<text x="57.9" y="70.6">DN1</text>
<text x="32.8" y="73.1">SBU2</text>
<text x="58" y="73.1">DP1</text>
<text x="57.9" y="78.2">DN2</text>
<text x="58" y="83.3">CC1</text>
<text x="58" y="80.7">DP2</text>
<text x="37.6" y="86.6" transform="rotate(-90 37.6 86.6)">SHELL_GND</text>
<text x="40.1" y="86.6" transform="rotate(-90 40.1 86.6)">SHELL_GND</text>
<text x="42.6" y="86.6" transform="rotate(-90 42.6 86.6)">SHELL_GND</text>
<text x="45.2" y="86.6" transform="rotate(-90 45.2 86.6)">SHELL_GND</text>
<text x="52.8" y="86.6" transform="rotate(-90 52.8 86.6)">GND</text>
<text x="55.3" y="86.6" transform="rotate(-90 55.3 86.6)">GND</text>
<text x="58" y="85.8">CC2</text>
</g>
<g font-size="1.4" fill="#a90000">
<text x="62.3" y="62">A4_B9</text>
<text x="62.3" y="64.5">B4_A9</text>
<text x="28.2" y="69.6">A8</text>
<text x="63.7" y="69.6">A7</text>
<text x="28.1" y="72.1">B8</text>
<text x="63.7" y="77.2">B7</text>
<text x="63.7" y="72.1">A6</text>
<text x="63.7" y="79.8">B6</text>
<text x="63.7" y="82.3">A5</text>
<text x="63.7" y="84.8">B5</text>
<text x="36.6" y="91.3" transform="rotate(-90 36.6 91.3)">S1</text>
<text x="39.1" y="91.3" transform="rotate(-90 39.1 91.3)">S2</text>
<text x="41.7" y="91.3" transform="rotate(-90 41.7 91.3)">S3</text>
<text x="44.2" y="91.3" transform="rotate(-90 44.2 91.3)">S4</text>
<text x="51.8" y="93.1" transform="rotate(-90 51.8 93.1)">A1_B12</text>
<text x="54.4" y="93.1" transform="rotate(-90 54.4 93.1)">B1_A12</text>
</g>
</svg>
